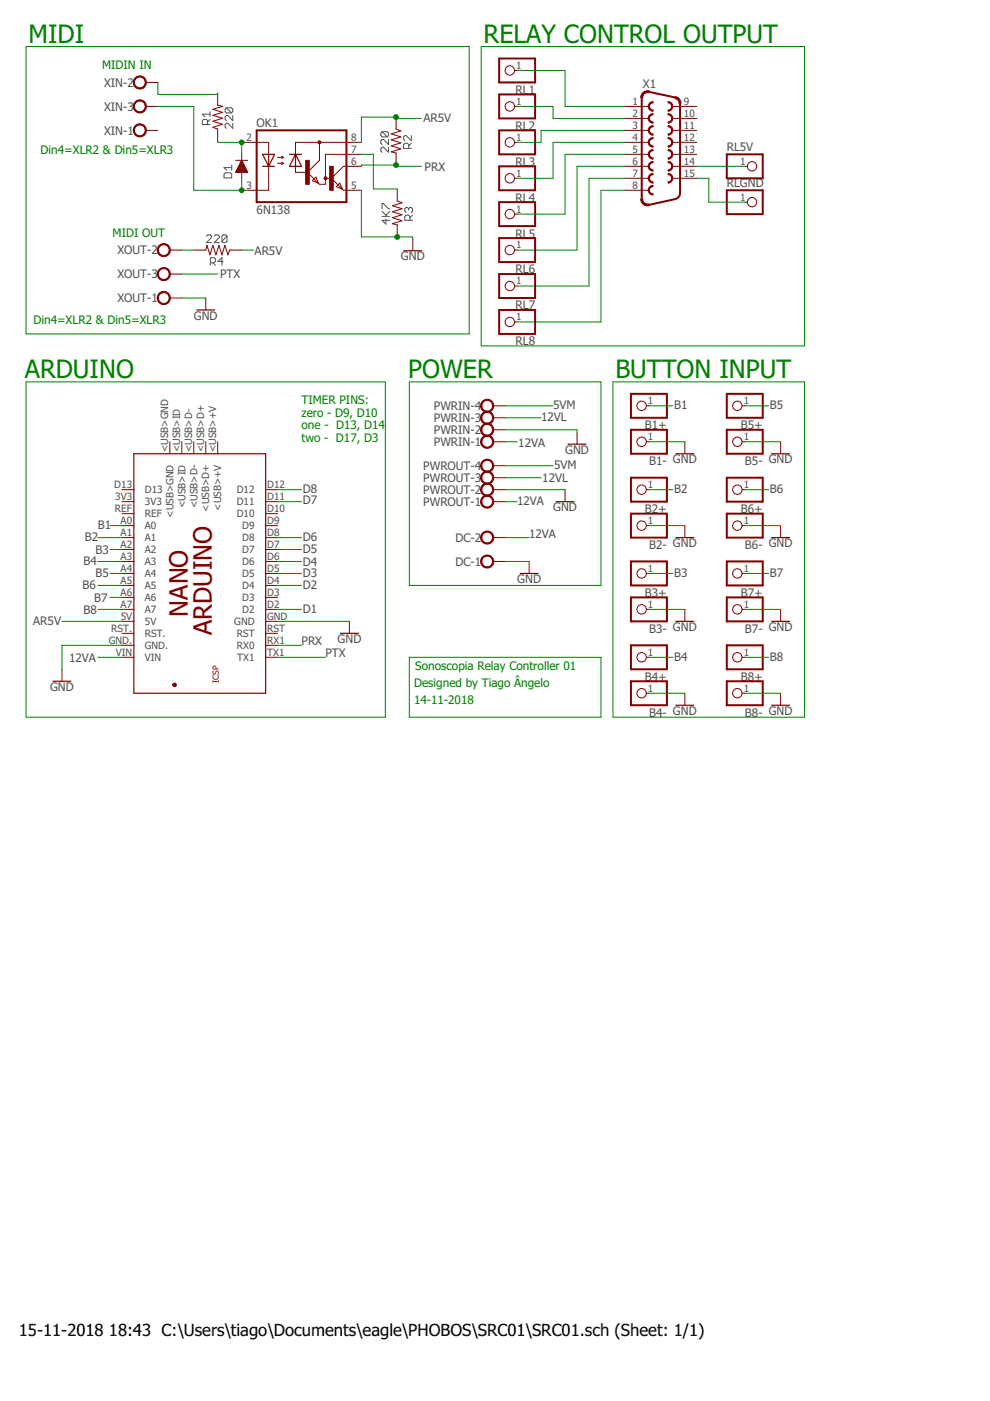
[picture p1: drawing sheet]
<svg xmlns="http://www.w3.org/2000/svg" width="210mm" height="297mm" viewBox="0 0 210 297" stroke-linecap="round" stroke-linejoin="round" font-family="sans-serif">
<g fill="none" stroke="#505050" stroke-width=".21">
<path d="M44 26.4v-.8l-.3-.3h-.5l-.3 .3v.8h1.6M44.5 25.3l-.5 .5M44.5 24.2h-1.6l.6 .5M44.5 23.7v1M47.8 36.6h1.1l.2 .3v.8h-1.6v-.8zM48 22.9h1.1l.3 .2v.6l-.3 .2M48 22.9l-.3 .2v.6l.3 .2h1.1M48 22.9l1.1 1M49.1 35v1.1M49.1 35.5h-1.6l.5 .6M49.4 24.5v1.1l-1.1-1.1h-.3l-.3 .3v.5l.3 .3M49.4 26.1v1.1l-1.1-1.1h-.3l-.3 .3v.5l.3 .3"/>
<path d="M81 27.9h1.1l.3 .3v.5l-.3 .3M81 27.9l-.2 .3v.5l.2 .3h1.1M81 27.9l1.1 1.1M82.4 29.6v1l-1.1-1h-.3l-.2 .2v.6l.2 .2M82.4 31.2v1.1l-1.1-1.1h-.3l-.2 .3v.5l.2 .3M86.7 31.5v-.9l-.3-.2h-.5l-.3 .2v.9h1.6M87.2 28.7v1.1l-1.1-1.1h-.2l-.3 .3v.6l.3 .2M87.2 30.4l-.5 .5M43.8 50.1l.2-.3h.6l.3 .3v.3l-1.1 1h1.1M44.6 55.7h.8l.3-.3v-.5l-.3-.3h-.8v1.7M45.1 55.7l.6 .6M45.4 50.1l.3-.3h.5l.3 .3v.3l-1.1 1h1.1"/>
<path d="M47.3 55.4h-1.1l.9-.8v1.7M48.1 50.1v1.1l-.2 .2h-.6l-.2-.2M48.1 50.1l-.2-.3h-.6l-.2 .3v1.1M48.1 50.1l-1 1.1M81 45.9h1.6M81 44.8l1.1 1.1M81 44.3v-1.1h.3l1.1 1.1h.2M81.8 46.4v1.1l-.8-.8h1.6M82.6 44.8l-.8 .8M86.6 44.3l-.2-.3h-.3l-.3 .3v.5l.3 .3M86.6 44.3l.3-.3h.3l.3 .3v.5l-.3 .3M86.6 44.3v.2"/>
<path d="M86.9 46.7v-.8l-.3-.3h-.5l-.3 .3v.8h1.7M87.5 45.6l-.6 .6"/>
</g>
<g fill="none" stroke="#800000" stroke-width=".21">
<path d="M30.9 17.5h2.6M46.1 19.7v2.6l1.1 .2-2.1 .7 2.1 .6-2.1 .6 2.1 .7-2.1 .6 2.1 .7-2.1 .6 1 .4v2.5M109.1 14.9h.5M30.9 27.6h2.6M30.9 22.6h2.6M50 34h2.5M50 36.4h2.5M50.1 36.3h2.3M50.1 36.2h2.2M50.2 36h2.1M50.3 35.9h1.9M50.3 35.8h1.8"/>
<path d="M50.4 35.7h1.7M50.5 35.6h1.5M50.5 35.4h1.5M50.6 35.3h1.3M50.6 35.2h1.2M50.7 35.1h1.1M50.8 34.9h.9M50.8 34.8h.9M50.9 34.7h.7M50.9 34.6h.6M51 34.5h.5M51.1 34.4h.3"/>
<path d="M51.1 34.2h.3M51.2 34.1h.1M51.2 30.2h5.8v2.5M51.2 34l1.3 2.5h-2.5zM51.2 32.7v1.3M51.2 36.5v1.3M57 35.3v5h-5.8M58.8 33.4h1.3M58.8 34.6h1.3M59.7 33.1l.4 .3M59.7 34.4l.4 .2M60.1 33.4l-.4 .2"/>
<path d="M60.1 34.6l-.4 .3M62.7 35.3v1.2h2.5M66.2 38.3l.8-.8 .5 1.3zM67.7 30.2v3.8l-2.5 2.5M69 37.8h1.3M70.3 37.8l2.5 2.5h3.8M71.3 39.6l.8-.8 .5 1.3zM76.6 32.7h-7.6v6.4h-1.3l-2.5-2.6M76.6 30.2h-13.9v2.5M76.6 35.3h-3.8l-2.5 2.5M84 24.8v2.6l1 .3-2 .7 2 .6-2 .7 2 .6-2 .6 2 .7-2 .6 1 .2v2.6M109.1 37.8h.5"/>
<path d="M109.1 30.2h.5M109.1 22.6h.5M132.5 37.8h5.1M132.5 30.2h5.1M132.5 32.7h5.1M132.5 35.3h5.1M132.5 27.6h5.1M132.5 22.6h5.1M132.5 25.1h5.1M142.7 37.8h5M142.7 30.2h5M142.7 32.7h5"/>
<path d="M142.7 35.3h5M142.7 27.6h5M142.7 22.6h5M142.7 25.1h5M157.9 35.3h.6M36 53h2.5M36 58.1h2.5M41.1 53h2.5l.3-1 .6 2 .6-2 .7 2 .6-2 .7 2 .6-2 .6 2 .4-1h2.5M84.2 40.1v2.5l1 .4-2 .6 2 .7-2 .6 2 .6-2 .7 2 .6-2 .6 1 .3v2.5M87.5 50.6v2.6M109.1 53h.5M109.1 45.4h.5"/>
<path d="M132.5 40.3h5.1M157.9 42.9h.6M36 63.2h2.5M43.6 63.2v2.5M109.1 60.6h.5M109.1 68.3h.5M36 93.7v2.5M38.5 93.7v2.5M41.1 93.7v2.5M43.6 93.7v2.5M46.2 93.7v2.5M104.6 93.7h2.5"/>
<path d="M104.6 91.1h2.5M104.6 88.6h2.5M104.6 86h2.5M104.6 98.7h2.5M122.3 91.6v2.6M137 93.7h.6M137 86h.6M145.2 93.7v2.5M157.3 93.7h.6M157.3 86h.6M165.5 93.7v2.5M25.8 106.4h2.6"/>
<path d="M25.8 103.8h2.6M25.8 108.9h2.6M25.8 111.4h2.6M25.8 114h2.6M25.8 116.5h2.6M25.8 119h2.6M56.3 106.4h2.5M56.3 103.8h2.5M56.3 108.9h2.5M56.3 111.4h2.5M56.3 114h2.5M56.3 116.5h2.5"/>
<path d="M56.3 119h2.5M104.6 106.4h2.5M104.6 103.8h2.5M104.6 101.3h2.5M104.6 114h2.5M104.6 119h2.5M112.2 119v2.6M119.8 103.8v2.6M137 103.8h.6M137 111.4h.6M145.2 111.4v2.6M157.3 103.8h.6"/>
<path d="M157.3 111.4h.6M165.5 111.4v2.6M25.8 121.6h2.6M25.8 124.1h2.6M25.8 126.7h2.6M25.8 129.2h2.6M25.8 131.7h2.6M25.8 134.3h2.6M25.8 136.8h2.6M25.8 139.4h2.6M56.3 121.6h2.5M56.3 124.1h2.5"/>
<path d="M56.3 126.7h2.5M56.3 129.2h2.5M56.3 131.7h2.5M56.3 134.3h2.5M56.3 136.8h2.5M56.3 139.4h2.5M74.1 131.7v2.6M137 121.6h.6M137 129.2h.6M137 139.4h.6M145.2 129.2v2.5M157.3 121.6h.6"/>
<path d="M157.3 129.2h.6M157.3 139.4h.6M165.5 129.2v2.5M13.1 141.9v2.5M137 147h.6M145.2 147v2.5M157.3 147h.6M165.5 147v2.5"/>
<circle cx="108.1" cy="14.9" r=".99"/>
<circle cx="108.1" cy="30.2" r=".99"/>
<circle cx="108.1" cy="22.6" r=".99"/>
<circle cx="108.1" cy="37.8" r=".99"/>
<circle cx="159.4" cy="35.3" r=".99"/>
<circle cx="108.1" cy="53" r=".99"/>
<circle cx="108.1" cy="45.4" r=".99"/>
<circle cx="159.4" cy="42.9" r=".99"/>
<circle cx="108.1" cy="60.6" r=".99"/>
<circle cx="108.1" cy="68.3" r=".99"/>
<circle cx="136" cy="93.7" r=".99"/>
<circle cx="136" cy="86" r=".99"/>
<circle cx="156.3" cy="93.7" r=".99"/>
<circle cx="156.3" cy="86" r=".99"/>
<circle cx="136" cy="111.4" r=".99"/>
<circle cx="136" cy="103.8" r=".99"/>
<circle cx="156.3" cy="103.8" r=".99"/>
<circle cx="156.3" cy="111.4" r=".99"/>
<circle cx="136" cy="129.2" r=".99"/>
<circle cx="136" cy="121.6" r=".99"/>
<circle cx="136" cy="139.4" r=".99"/>
<circle cx="156.3" cy="121.6" r=".99"/>
<circle cx="156.3" cy="139.4" r=".99"/>
<circle cx="156.3" cy="129.2" r=".99"/>
<circle cx="136" cy="147" r=".99"/>
<circle cx="156.3" cy="147" r=".99"/>
</g>
<g fill="none" stroke="#800000" stroke-width=".25">
<path d="M55.7 32.7h2.5l-1.2 2.6zM55.7 35.3h2.5M57 32.7v2.6M61.4 32.7h2.5M62.7 32.7l1.2 2.6h-2.5zM62.7 32.7v2.6M85.6 53.2h3.8M41.7 65.7h3.8M28.4 96.2h27.9v50.8h-27.9zM120.4 94.2h3.8M143.3 96.2h3.8M163.6 96.2h3.8"/>
<path d="M117.9 106.4h3.8M143.3 114h3.8M163.6 114h3.8M72.2 134.3h3.8M110.3 121.6h3.8M143.3 131.7h3.8M163.6 131.7h3.8M11.2 144.4h3.8M143.3 149.5h3.8M163.6 149.5h3.8"/>
</g>
<g fill="none" stroke="#800000" stroke-width=".42">
<path d="M105.8 12.4h7.7v5.1h-7.7zM137.6 19.5l5.6 1.2M54.4 27.6h19v15.3h-19zM105.8 27.6h7.7v5.1h-7.7zM105.8 20h7.7v5.1h-7.7zM105.8 35.3h7.7v5h-7.7zM136.1 20.7v21.5M144.2 21.9l-.1 19.4-.4 .7-.5 .2-5.6 1.2M154.1 32.7h7.6v5.1h-7.6zM105.8 42.9h7.7v5h-7.7zM105.8 50.5h7.7v5.1h-7.7zM105.8 58.1h7.7v5.1h-7.7z"/>
<path d="M154.1 40.3h7.6v5.1h-7.6zM105.8 65.7h7.7v5.1h-7.7zM133.8 91.1h7.6v5.1h-7.6zM133.8 83.5h7.6v5.1h-7.6zM154.1 83.5h7.6v5.1h-7.6zM154.1 91.1h7.6v5.1h-7.6zM133.8 101.3h7.6v5.1h-7.6zM133.8 108.9h7.6v5.1h-7.6zM133.8 119h7.6v5.1h-7.6zM154.1 101.3h7.6v5.1h-7.6zM154.1 108.9h7.6v5.1h-7.6zM154.1 119h7.6v5.1h-7.6z"/>
<path d="M133.8 126.7h7.6v5h-7.6zM133.8 136.8h7.6v5.1h-7.6zM154.1 126.7h7.6v5h-7.6zM154.1 136.8h7.6v5.1h-7.6zM133.8 144.4h7.6v5.1h-7.6zM154.1 144.4h7.6v5.1h-7.6z"/>
</g>
<g fill="#800000" stroke="#800000" stroke-width=".21">
<path d="M28.6 26.7a1.39 1.39 0 0 1 2.2 .2 1.39 1.39 0 0 1-.8 2.1 1.39 1.39 0 0 1-1.7-1.4h.2a1.14 1.14 0 0 1 1.7-.9 1.14 1.14 0 0 1 .1 1.9 1.14 1.14 0 0 1-1.8-.7v-.3h-.2z" fill-rule="evenodd"/>
<path d="M28.6 16.5a1.39 1.39 0 0 1 2.2 .3 1.39 1.39 0 0 1-.8 2 1.39 1.39 0 0 1-1.7-1.3h.2a1.14 1.14 0 0 1 1.7-1 1.14 1.14 0 0 1 .1 1.9 1.14 1.14 0 0 1-1.8-.6v-.3h-.2z" fill-rule="evenodd"/>
<path d="M28.6 21.6a1.39 1.39 0 0 1 2.2 .3 1.39 1.39 0 0 1-.8 2 1.39 1.39 0 0 1-1.7-1.3h.2a1.14 1.14 0 0 1 1.7-1 1.14 1.14 0 0 1 .1 1.9 1.14 1.14 0 0 1-1.8-.7v-.2h-.2z" fill-rule="evenodd"/>
<path d="M33.7 62.2a1.39 1.39 0 0 1 2.2 .3 1.39 1.39 0 0 1-.8 2 1.39 1.39 0 0 1-1.8-1.3h.3a1.14 1.14 0 0 1 1.7-1 1.14 1.14 0 0 1 .1 2 1.14 1.14 0 0 1-1.8-.7v-.3h-.3z" fill-rule="evenodd"/>
<path d="M33.7 52.1a1.4 1.4 0 0 1 2.2 .2 1.4 1.4 0 0 1-.8 2.1 1.4 1.4 0 0 1-1.8-1.4h.3a1.14 1.14 0 0 1 1.7-.9 1.14 1.14 0 0 1 .1 1.9 1.14 1.14 0 0 1-1.8-.7v-.3h-.3z" fill-rule="evenodd"/>
<path d="M33.7 57.1a1.4 1.4 0 0 1 2.2 .3 1.4 1.4 0 0 1-.8 2.1 1.4 1.4 0 0 1-1.8-1.4h.3a1.14 1.14 0 0 1 1.7-.9 1.14 1.14 0 0 1 .1 1.9 1.14 1.14 0 0 1-1.8-.7v-.3h-.3z" fill-rule="evenodd"/>
<path d="M102.3 92.7a1.39 1.39 0 0 1 2.2 .3 1.39 1.39 0 0 1-.8 2 1.39 1.39 0 0 1-1.8-1.3h.3a1.15 1.15 0 0 1 1.6-1.1 1.15 1.15 0 0 1 .2 1.9 1.15 1.15 0 0 1-1.8-.6v-.2h-.3z" fill-rule="evenodd"/>
<path d="M102.3 90.2a1.39 1.39 0 0 1 2.2 .2 1.39 1.39 0 0 1-.8 2.1 1.39 1.39 0 0 1-1.8-1.4h.3a1.15 1.15 0 0 1 1.6-1.1 1.15 1.15 0 0 1 .2 2 1.15 1.15 0 0 1-1.8-.6v-.3h-.3z" fill-rule="evenodd"/>
<path d="M102.3 87.6a1.39 1.39 0 0 1 2.2 .3 1.39 1.39 0 0 1-.8 2 1.39 1.39 0 0 1-1.8-1.3h.3a1.15 1.15 0 0 1 1.6-1.1 1.15 1.15 0 0 1 .2 1.9 1.15 1.15 0 0 1-1.8-.5v-.3h-.3z" fill-rule="evenodd"/>
<path d="M102.3 85.1a1.39 1.39 0 0 1 2.2 .2 1.39 1.39 0 0 1-.8 2.1 1.39 1.39 0 0 1-1.8-1.4h.3a1.15 1.15 0 0 1 1.6-1 1.15 1.15 0 0 1 .2 1.9 1.15 1.15 0 0 1-1.8-.6v-.3h-.3z" fill-rule="evenodd"/>
<path d="M102.3 105.4a1.4 1.4 0 0 1 2.2 .2 1.4 1.4 0 0 1-.8 2.1 1.4 1.4 0 0 1-1.8-1.3h.3a1.15 1.15 0 0 1 1.6-1.1 1.15 1.15 0 0 1 .2 1.9 1.15 1.15 0 0 1-1.8-.6v-.2h-.3z" fill-rule="evenodd"/>
<path d="M102.3 102.8a1.4 1.4 0 0 1 2.2 .3 1.4 1.4 0 0 1-.8 2 1.4 1.4 0 0 1-1.8-1.3h.3a1.15 1.15 0 0 1 1.6-1.1 1.15 1.15 0 0 1 .2 2 1.15 1.15 0 0 1-1.8-.6v-.3h-.3z" fill-rule="evenodd"/>
<path d="M102.3 100.3a1.39 1.39 0 0 1 2.2 .3 1.39 1.39 0 0 1-.8 2 1.39 1.39 0 0 1-1.8-1.3h.3a1.15 1.15 0 0 1 1.6-1.1 1.15 1.15 0 0 1 .2 1.9 1.15 1.15 0 0 1-1.8-.5v-.3h-.3z" fill-rule="evenodd"/>
<path d="M102.3 97.8a1.39 1.39 0 0 1 2.2 .2 1.39 1.39 0 0 1-.8 2.1 1.39 1.39 0 0 1-1.8-1.4h.3a1.15 1.15 0 0 1 1.6-1 1.15 1.15 0 0 1 .2 1.9 1.15 1.15 0 0 1-1.8-.6v-.3h-.3z" fill-rule="evenodd"/>
<path d="M36.7 145a.38 .38 0 0 1 .6-.1 .38 .38 0 0 1-.1 .6 .38 .38 0 0 1-.6-.3l.4-.1 .1 .1-.1 .1-.4-.1z" fill-rule="evenodd"/>
<path d="M137.8 21.8l.7-.3v.3a.76 .76 0 0 0-.8 .8 .76 .76 0 0 0 .8 .7v.3a1.02 1.02 0 0 1-1-.7 1.02 1.02 0 0 1 .3-1.1z" fill-rule="evenodd"/>
<path d="M141.6 21.5a1.02 1.02 0 0 1 1.1 1.1 1.02 1.02 0 0 1-1.1 1v-.3a.76 .76 0 0 0 .8-.7 .76 .76 0 0 0-.8-.8z" fill-rule="evenodd"/>
<path d="M137.8 24.3l.7-.2v.2a.76 .76 0 0 0-.8 .8 .76 .76 0 0 0 .8 .8v.2a1.02 1.02 0 0 1-1-.6 1.02 1.02 0 0 1 .3-1.2z" fill-rule="evenodd"/>
<path d="M141.6 24.1a1.02 1.02 0 0 1 1.1 1 1.02 1.02 0 0 1-1.1 1v-.2a.76 .76 0 0 0 .8-.8 .76 .76 0 0 0-.8-.8z" fill-rule="evenodd"/>
<path d="M137.8 26.9l.7-.3v.3a.76 .76 0 0 0-.8 .7 .76 .76 0 0 0 .8 .8v.3a1.02 1.02 0 0 1-1-.7 1.02 1.02 0 0 1 .3-1.1z" fill-rule="evenodd"/>
<path d="M141.6 26.6a1.02 1.02 0 0 1 1.1 1 1.02 1.02 0 0 1-1.1 1.1v-.3a.76 .76 0 0 0 .8-.8 .76 .76 0 0 0-.8-.7z" fill-rule="evenodd"/>
<path d="M137.8 29.4l.7-.2v.2a.76 .76 0 0 0-.8 .8 .76 .76 0 0 0 .8 .7v.3a1.02 1.02 0 0 1-1-.7 1.02 1.02 0 0 1 .3-1.1z" fill-rule="evenodd"/>
<path d="M141.6 29.2a1.02 1.02 0 0 1 1.1 1 1.02 1.02 0 0 1-1.1 1v-.3a.76 .76 0 0 0 .8-.7 .76 .76 0 0 0-.8-.8z" fill-rule="evenodd"/>
<path d="M137.8 31.9l.7-.2v.3a.76 .76 0 0 0-.8 .7 .76 .76 0 0 0 .8 .8v.2a1.02 1.02 0 0 1-1-.6 1.02 1.02 0 0 1 .3-1.2z" fill-rule="evenodd"/>
<path d="M141.6 31.7a1.02 1.02 0 0 1 1.1 1 1.02 1.02 0 0 1-1.1 1v-.2a.76 .76 0 0 0 .8-.8 .76 .76 0 0 0-.8-.7z" fill-rule="evenodd"/>
<path d="M137.8 34.5l.7-.3v.3a.76 .76 0 0 0-.8 .8 .76 .76 0 0 0 .8 .7v.3a1.02 1.02 0 0 1-1-.7 1.02 1.02 0 0 1 .3-1.1z" fill-rule="evenodd"/>
<path d="M141.6 34.2a1.02 1.02 0 0 1 1.1 1.1 1.02 1.02 0 0 1-1.1 1v-.3a.76 .76 0 0 0 .8-.7 .76 .76 0 0 0-.8-.8z" fill-rule="evenodd"/>
<path d="M137.8 37l.7-.2v.2a.76 .76 0 0 0-.8 .8 .76 .76 0 0 0 .8 .8v.2a1.02 1.02 0 0 1-1-.6 1.02 1.02 0 0 1 .3-1.2z" fill-rule="evenodd"/>
<path d="M141.6 36.8a1.02 1.02 0 0 1 1.1 1 1.02 1.02 0 0 1-1.1 1v-.2a.76 .76 0 0 0 .8-.8 .76 .76 0 0 0-.8-.8z" fill-rule="evenodd"/>
<path d="M137.8 39.6l.7-.3v.3a.75 .75 0 0 0-.8 .7 .75 .75 0 0 0 .8 .8v.2a1.01 1.01 0 0 1-1-.6 1.01 1.01 0 0 1 .3-1.1z" fill-rule="evenodd"/>
<path d="M136.3 19.7l.5-.4h.8v.4l-.8 .1-.4 .4-.2 .5h-.4z" fill-rule="evenodd"/>
<path d="M143.2 20.5l.5 .2 .5 .4 .2 .8h-.4a1.04 1.04 0 0 0-.9-1z" fill-rule="evenodd"/>
<path d="M135.8 42.2h.4l.2 .5 .4 .4 .8 .1v.4a1.46 1.46 0 0 1-1.8-1.4z" fill-rule="evenodd"/>
<path d="M102.3 118.1a1.4 1.4 0 0 1 2.2 .2 1.4 1.4 0 0 1-.8 2.1 1.4 1.4 0 0 1-1.8-1.4h.3a1.15 1.15 0 0 1 1.6-1 1.15 1.15 0 0 1 .2 1.9 1.15 1.15 0 0 1-1.8-.6v-.3h-.3z" fill-rule="evenodd"/>
<path d="M102.3 113a1.4 1.4 0 0 1 2.2 .2 1.4 1.4 0 0 1-.8 2.1 1.4 1.4 0 0 1-1.8-1.3h.3a1.15 1.15 0 0 1 1.6-1.1 1.15 1.15 0 0 1 .2 1.9 1.15 1.15 0 0 1-1.8-.5v-.3h-.3z" fill-rule="evenodd"/>
<circle cx="67.7" cy="30.2" r=".33"/>
<circle cx="69" cy="37.8" r=".33"/>
</g>
<g fill="#800000" stroke="#800000" stroke-width=".21">
<path d="M64.8 34h.8v5.1h-.8z"/>
<path d="M69.9 35.3h.8v5h-.8z"/>
</g>
<g fill="none" stroke="#008000" stroke-width=".21">
<path d="M5.5 9.9h94v60.9h-94zM33.5 17.5v2.5h12.6v-.3M102 9.9h68.6v63.4h-68.6zM109.6 14.9h10.2v7.7h12.7M33.5 22.6h7.6v17.7h10.1v-2.5M46.1 29.9v.3h5.1v2.5M76.6 35.3v-.3h7.4v.3h5.3M76.6 32.7h2.6v7.4h5M89.3 25.1h-5.3v-.3h-7.4v5.4M109.6 22.6h7.7v2.5h15.2M132.5 35.3h-10.2v17.7h-12.7M132.5 30.2h-15.2v7.6h-7.7"/>
<path d="M132.5 37.8h-7.6v22.8h-15.3M132.5 27.6h-17.8v2.6h-5.1M132.5 32.7h-12.7v12.7h-10.2M147.7 37.8h2.6v5.1h7.6M147.7 35.3h10.2M38.5 58.1h7.7M38.5 53h2.6M51.2 53h2.6M76.6 40.3v9.9h10.8l.1 .4M132.5 40.3h-5.1v28h-17.8M38.5 63.2h5.1M5.5 81h76.2v71.1h-76.2z"/>
<path d="M86.8 81h40.6v43.1h-40.6zM107.1 91.1h15.2v.5M107.1 93.7h2.5M107.1 88.6h7.6M107.1 86h10.2M107.1 98.7h10.2M130 81h40.6v71.1h-40.6zM137.6 93.7h7.6M137.6 86h5.1M157.9 93.7h7.6M157.9 86h5.1M20.8 119h5"/>
<path d="M20.8 114h5M23.3 111.4h2.5M23.3 116.5h2.5M58.8 103.8h5.1M58.8 119h5.1M58.8 106.4h5.1M58.8 114h5.1M58.8 116.5h5.1M107.1 103.8h12.7M107.1 119h5.1M107.1 101.3h7.6M107.1 106.4h2.5"/>
<path d="M107.1 114h5.1M137.6 103.8h5.1M137.6 111.4h7.6M157.9 103.8h5.1M157.9 111.4h7.6M13.1 131.7h12.7M20.8 129.2h5M20.8 139.4h5M20.8 124.1h5M23.3 121.6h2.5M23.3 126.7h2.5M25.8 136.8h-12.7v5.1"/>
<path d="M58.8 136.8h5.1M58.8 129.2h5.1M58.8 131.7h15.3M58.8 139.4h10.2M58.8 124.1h5.1M58.8 121.6h5.1M86.8 139.4h40.6v12.7h-40.6zM137.6 129.2h7.6M137.6 139.4h5.1M137.6 121.6h5.1M157.9 129.2h7.6M157.9 139.4h5.1"/>
<path d="M157.9 121.6h5.1M137.6 147h7.6M157.9 147h7.6"/>
</g>
<g fill="#008000" stroke="#008000" stroke-width=".21">
<circle cx="84.2" cy="50.2" r=".51"/>
<circle cx="51.2" cy="40.3" r=".51"/>
<circle cx="51.2" cy="30.2" r=".51"/>
<circle cx="84" cy="35" r=".51"/>
<circle cx="84" cy="24.8" r=".51"/>
</g>
<g font-size="5.4" fill="#008000">
<text x="6" y="9.1">MIDI</text>
<text x="102.5" y="9.1">RELAY CONTROL OUTPUT</text>
<text x="5.3" y="80.2">ARDUINO</text>
<text x="86.5" y="80.2">POWER</text>
<text x="130.5" y="80.2">BUTTON INPUT</text>
</g>
<g font-size="5.4" fill="#800000">
<text x="39.8" y="130.7" transform="rotate(-90 39.8 130.7)">NANO</text>
<text x="44.9" y="134.6" transform="rotate(-90 44.9 134.6)">ARDUINO</text>
</g>
<g font-size="3.5">
<text x="4" y="283.2">15-11-2018</text>
<text x="23.1" y="283.2">18:43 C:\Users\tiago\Documents\eagle\PHOBOS\SRC01\SRC01.sch (Sheet: 1/1)</text>
</g>
<g font-size="2.5" fill="#008000">
<text x="21.6" y="14.7">MIDIN IN</text>
<text x="8.6" y="32.7">Din4=XLR2 &amp; Din5=XLR3</text>
<text x="23.9" y="50.2">MIDI OUT</text>
<text x="7.1" y="68.8">Din4=XLR2 &amp; Din5=XLR3</text>
<text x="63.9" y="85.7">TIMER PINS:</text>
<text x="63.9" y="88.3">zero - D9, D10</text>
<text x="63.9" y="91">one - D13, D14</text>
<text x="63.9" y="93.7">two - D17, D3</text>
<text x="88.1" y="142.2">Sonoscopia Relay Controller 01</text>
<text x="87.8" y="145.7">Designed by Tiago Ângelo</text>
<text x="87.8" y="149.3">14-11-2018</text>
</g>
<g font-size="2.5" fill="#505050">
<text x="22.1" y="18.4">XIN-2</text>
<text x="22.1" y="23.4">XIN-3</text>
<text x="109.3" y="19.9">RL1</text>
<text x="136.3" y="18.7">X1</text>
<text x="22.1" y="28.5">XIN-1</text>
<text x="54.4" y="27">OK1</text>
<text x="89.8" y="25.9">AR5V</text>
<text x="109.3" y="27.5">RL2</text>
<text x="109.3" y="35.1">RL3</text>
<text x="154.1" y="32.1">RL5V</text>
<text x="90" y="36.3">PRX</text>
<text x="154.1" y="39.7">RLGND</text>
<text x="54.4" y="45.4">6N138</text>
<text x="109.3" y="42.7">RL4</text>
<text x="24.9" y="53.9">XOUT-2</text>
<text x="109.3" y="50.4">RL5</text>
<text x="24.9" y="59">XOUT-3</text>
<text x="46.7" y="58.9">PTX</text>
<text x="54" y="54">AR5V</text>
<text x="85" y="55.2">GND</text>
<text x="109.3" y="58">RL6</text>
<text x="24.9" y="64.1">XOUT-1</text>
<text x="109.3" y="65.6">RL7</text>
<text x="41.1" y="67.8">GND</text>
<text x="109.3" y="73.2">RL8</text>
<text x="92" y="89.5">PWRIN-3</text>
<text x="92" y="86.9">PWRIN-4</text>
<text x="114.7" y="89.3">12VL</text>
<text x="117.3" y="86.8">5VM</text>
<text x="142.9" y="86.8">B1</text>
<text x="163.2" y="86.8">B5</text>
<text x="92" y="94.5">PWRIN-1</text>
<text x="92" y="92">PWRIN-2</text>
<text x="109.9" y="94.7">12VA</text>
<text x="136.7" y="91">B1+</text>
<text x="157" y="91">B5+</text>
<text x="89.7" y="99.6">PWROUT-4</text>
<text x="117.5" y="99.5">5VM</text>
<text x="119.8" y="96.2">GND</text>
<text x="137.6" y="98.6">B1- GND</text>
<text x="158" y="98.6">B5- GND</text>
<text x="64.2" y="106.9">D7</text>
<text x="64.2" y="104.6">D8</text>
<text x="89.7" y="107.2">PWROUT-1</text>
<text x="89.7" y="104.7">PWROUT-2</text>
<text x="89.7" y="102.2">PWROUT-3</text>
<text x="109.6" y="107.1">12VA</text>
<text x="115" y="102.3">12VL</text>
<text x="142.9" y="104.6">B2</text>
<text x="163.2" y="104.6">B6</text>
<text x="20.8" y="112.2">B1</text>
<text x="112.2" y="114">12VA</text>
<text x="117.3" y="108.4">GND</text>
<text x="136.7" y="108.8">B2+</text>
<text x="157" y="108.8">B6+</text>
<text x="17.7" y="119.8">B4</text>
<text x="18" y="114.7">B2</text>
<text x="20.3" y="117.5">B3</text>
<text x="64.2" y="117.3">D5</text>
<text x="64.2" y="114.7">D6</text>
<text x="96.6" y="119.9">DC-1</text>
<text x="96.6" y="114.9">DC-2</text>
<text x="137.6" y="116.4">B2- GND</text>
<text x="158" y="116.4">B6- GND</text>
<text x="17.5" y="124.9">B6</text>
<text x="20.3" y="122.4">B5</text>
<text x="64.2" y="124.9">D2</text>
<text x="64.2" y="122.4">D3</text>
<text x="64.2" y="120.1">D4</text>
<text x="109.7" y="123.6">GND</text>
<text x="142.9" y="122.4">B3</text>
<text x="163.2" y="122.4">B7</text>
<text x="17.7" y="130.2">B8</text>
<text x="20" y="127.7">B7</text>
<text x="64.2" y="130">D1</text>
<text x="136.7" y="126.5">B3+</text>
<text x="157" y="126.5">B7+</text>
<text x="7" y="132.5">AR5V</text>
<text x="63.9" y="136.8">PRX</text>
<text x="71.6" y="136.3">GND</text>
<text x="137.6" y="134.2">B3- GND</text>
<text x="158" y="134.2">B7- GND</text>
<text x="14.7" y="140.4">12VA</text>
<text x="69" y="139.4">PTX</text>
<text x="142.9" y="140.1">B4</text>
<text x="163.2" y="140.1">B8</text>
<text x="10.6" y="146.5">GND</text>
<text x="136.7" y="144.3">B4+</text>
<text x="157" y="144.3">B8+</text>
<text x="137.6" y="151.9">B4- GND</text>
<text x="158" y="151.9">B8- GND</text>
</g>
<g font-size="2.1" fill="#505050">
<text x="109.4" y="14.6">1</text>
<text x="109.4" y="22.2">1</text>
<text x="134.1" y="22.2">1</text>
<text x="145" y="22.2">9</text>
<text x="52.3" y="29.8">2</text>
<text x="74.4" y="29.8">8</text>
<text x="109.4" y="29.8">1</text>
<text x="134.1" y="24.7">2</text>
<text x="134.1" y="27.3">3</text>
<text x="134.1" y="29.8">4</text>
<text x="145" y="24.7">10</text>
<text x="145" y="27.3">11</text>
<text x="145" y="29.8">12</text>
<text x="74.4" y="32.4">7</text>
<text x="74.4" y="34.9">6</text>
<text x="134.1" y="32.4">5</text>
<text x="134.1" y="34.9">6</text>
<text x="145" y="32.4">13</text>
<text x="145" y="34.9">14</text>
<text x="156.9" y="34.9">1</text>
<text x="52.3" y="40">3</text>
<text x="74.4" y="40">5</text>
<text x="109.4" y="37.4">1</text>
<text x="134.1" y="37.4">7</text>
<text x="134.1" y="40">8</text>
<text x="145" y="37.4">15</text>
<text x="109.4" y="45.1">1</text>
<text x="156.9" y="42.5">1</text>
<text x="109.4" y="52.7">1</text>
<text x="109.4" y="60.3">1</text>
<text x="109.4" y="67.9">1</text>
<text x="137.4" y="85.7">1</text>
<text x="157.7" y="85.7">1</text>
<text x="35.6" y="95.8" transform="rotate(-90 35.6 95.8)">&lt;USB&gt;GND</text>
<text x="38.2" y="95.8" transform="rotate(-90 38.2 95.8)">&lt;USB&gt;ID</text>
<text x="40.7" y="95.8" transform="rotate(-90 40.7 95.8)">&lt;USB&gt;D-</text>
<text x="43.3" y="95.8" transform="rotate(-90 43.3 95.8)">&lt;USB&gt;D+</text>
<text x="45.8" y="95.8" transform="rotate(-90 45.8 95.8)">&lt;USB&gt;+V</text>
<text x="137.4" y="93.3">1</text>
<text x="157.7" y="93.3">1</text>
<text x="24.2" y="103.5">D13</text>
<text x="24.4" y="106">3V3</text>
<text x="30.7" y="107.1">3V3</text>
<text x="30.7" y="104.6">D13</text>
<text x="39.3" y="107.7" transform="rotate(-90 39.3 107.7)">&lt;USB&gt;ID</text>
<text x="41.8" y="107.7" transform="rotate(-90 41.8 107.7)">&lt;USB&gt;D-</text>
<text x="50.2" y="104.6">D12</text>
<text x="50.2" y="107.1">D11</text>
<text x="56.7" y="103.5">D12</text>
<text x="56.7" y="106">D11</text>
<text x="137.4" y="103.5">1</text>
<text x="157.7" y="103.5">1</text>
<text x="24.4" y="108.5">REF</text>
<text x="25.6" y="113.6">A1</text>
<text x="25.6" y="111.1">A0</text>
<text x="30.7" y="112.2">A0</text>
<text x="30.7" y="109.7">REF</text>
<text x="36.8" y="109.8" transform="rotate(-90 36.8 109.8)">&lt;USB&gt;GND</text>
<text x="44.4" y="108.5" transform="rotate(-90 44.4 108.5)">&lt;USB&gt;D+</text>
<text x="46.9" y="108.3" transform="rotate(-90 46.9 108.3)">&lt;USB&gt;+V</text>
<text x="50.2" y="109.7">D10</text>
<text x="51.4" y="112.2">D9</text>
<text x="56.7" y="108.5">D10</text>
<text x="56.7" y="111.1">D9</text>
<text x="56.7" y="113.6">D8</text>
<text x="137.4" y="111.1">1</text>
<text x="157.7" y="111.1">1</text>
<text x="25.6" y="118.7">A3</text>
<text x="25.6" y="116.2">A2</text>
<text x="30.7" y="119.8">A3</text>
<text x="30.7" y="117.3">A2</text>
<text x="30.7" y="114.7">A1</text>
<text x="51.4" y="114.7">D8</text>
<text x="51.4" y="117.3">D7</text>
<text x="51.4" y="119.8">D6</text>
<text x="56.7" y="116.2">D7</text>
<text x="56.7" y="118.7">D6</text>
<text x="25.6" y="123.8">A5</text>
<text x="25.6" y="121.2">A4</text>
<text x="30.7" y="124.9">A5</text>
<text x="30.7" y="122.4">A4</text>
<text x="51.4" y="122.4">D5</text>
<text x="51.4" y="124.9">D4</text>
<text x="56.7" y="121.2">D5</text>
<text x="56.7" y="123.8">D4</text>
<text x="137.4" y="121.2">1</text>
<text x="157.7" y="121.2">1</text>
<text x="25.6" y="126.3">A6</text>
<text x="25.6" y="128.9">A7</text>
<text x="25.6" y="131.4">5V</text>
<text x="30.7" y="127.4">A6</text>
<text x="30.7" y="130">A7</text>
<text x="51.4" y="127.4">D3</text>
<text x="51.4" y="130">D2</text>
<text x="56.7" y="126.3">D3</text>
<text x="56.7" y="128.9">D2</text>
<text x="56.7" y="131.4">GND</text>
<text x="137.4" y="128.9">1</text>
<text x="157.7" y="128.9">1</text>
<text x="23.1" y="136.5">GND.</text>
<text x="23.6" y="133.9">RST.</text>
<text x="30.7" y="132.5">5V</text>
<text x="30.7" y="135">RST.</text>
<text x="30.7" y="137.6">GND.</text>
<text x="49.7" y="132.5">GND</text>
<text x="50.2" y="135">RST</text>
<text x="50.2" y="137.6">RX0</text>
<text x="56.7" y="133.9">RST</text>
<text x="56.7" y="136.5">RX1</text>
<text x="24.5" y="139">VIN</text>
<text x="30.7" y="140.1">VIN</text>
<text x="50.3" y="140.1">TX1</text>
<text x="56.7" y="139">TX1</text>
<text x="137.4" y="139">1</text>
<text x="157.7" y="139">1</text>
<text x="137.4" y="146.6">1</text>
<text x="157.7" y="146.6">1</text>
</g>
<text font-size="1.8" fill="#800000" x="46.4" y="144.8" transform="rotate(-90 46.4 144.8)">ICSP</text>
</svg>
